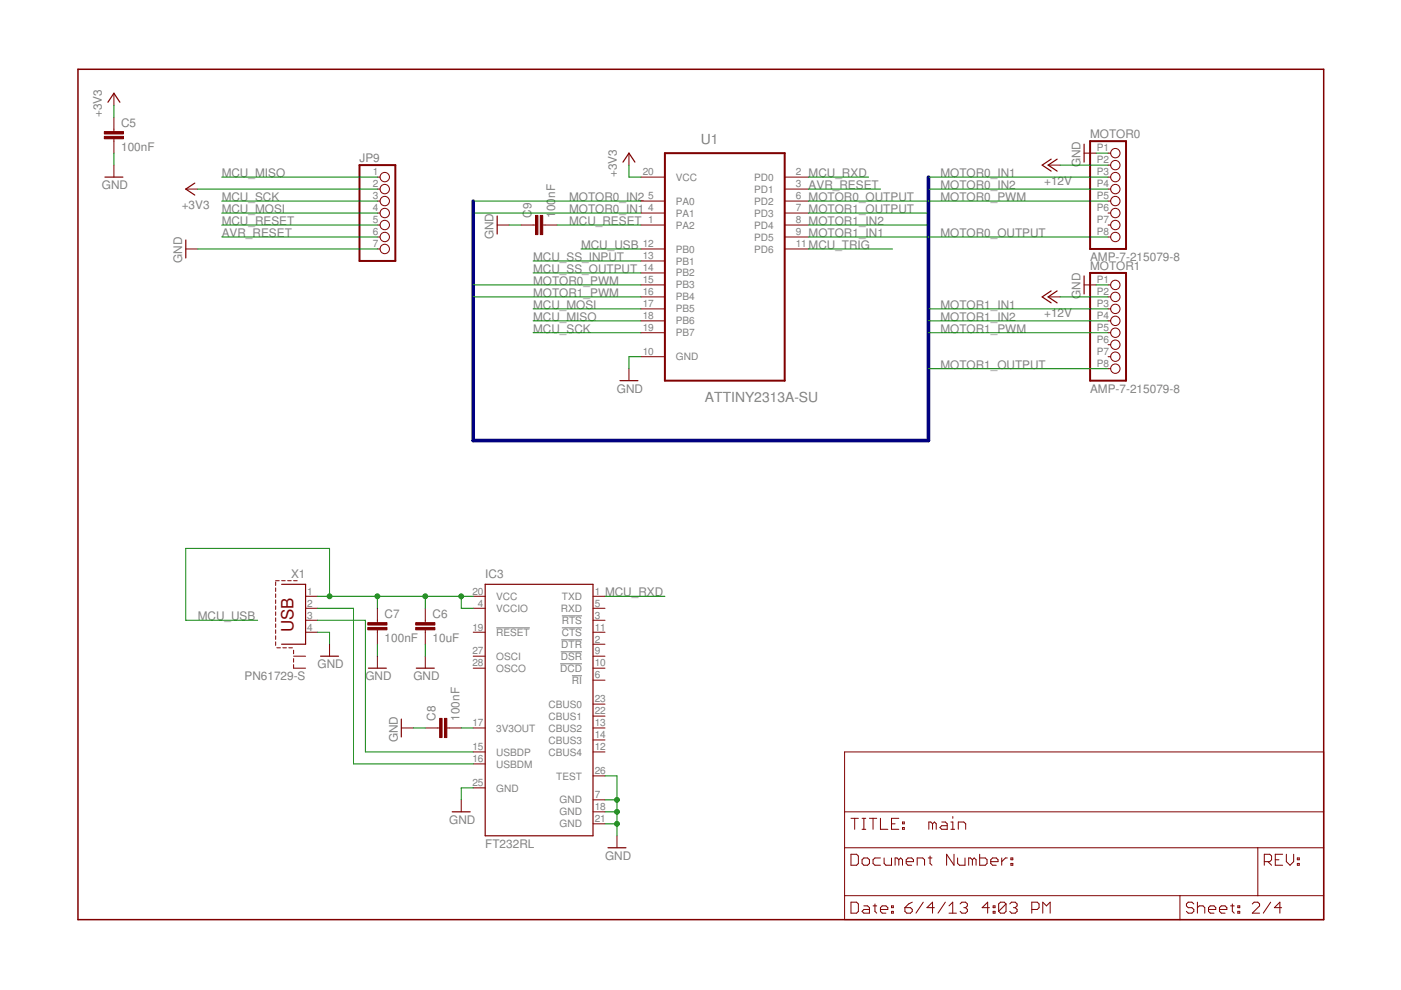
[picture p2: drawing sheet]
<svg xmlns="http://www.w3.org/2000/svg" width="297mm" height="210mm" viewBox="0 0 297 210" stroke-linecap="round" stroke-linejoin="round" font-family="sans-serif">
<path d="M105.2 133.1h7.1M118.9 138.2h4.5M119 135.7h4.4M119.1 130.6h4.3M119.1 133.1h4.3M118.8 140.7h4.6M121.3 143.3h2.1" fill="none" stroke="#808080" stroke-width=".21"/>
<path d="M16.5 14.7h264.1v180.3h-264.1z" fill="none" stroke="#800000" stroke-width=".32"/>
<g fill="none" stroke="#800000" stroke-width=".21">
<path d="M24.2 19.8v2.5M24.2 24.8v3.1M24.2 29.4v3.1M24.2 35v2.5M80 37.5h.6M133.3 32.5v2.5M135.9 37.5h5.1M166.4 37.5h5M222.2 35h2.6M229.8 32.5h2.6M234.9 37.5h.6M234.9 32.5h.6"/>
<path d="M234.9 35h.6M39.4 52.8h2.5M39.4 40.1h2.5M80 42.6h.6M80 45.2h.6M80 47.7h.6M80 52.8h.6M80 40.1h.6M80 50.2h.6M105.4 47.7h2.5M110.5 47.7h3M115.1 47.7h3"/>
<path d="M135.9 42.6h5.1M135.9 45.2h5.1M135.9 47.7h5.1M135.9 52.8h5.1M135.9 55.3h5.1M135.9 57.9h5.1M166.4 42.6h5M166.4 45.2h5M166.4 47.7h5M166.4 52.8h5M166.4 40.1h5M166.4 50.2h5"/>
<path d="M234.9 42.6h.6M234.9 45.2h.6M234.9 47.7h.6M234.9 40.1h.6M234.9 50.2h.6M133.3 78.2v2.5M135.9 60.4h5.1M135.9 62.9h5.1M135.9 65.5h5.1M135.9 68h5.1M135.9 70.5h5.1M135.9 75.6h5.1"/>
<path d="M222.2 62.9h2.6M229.8 60.4h2.6M234.9 60.4h.6M234.9 62.9h.6M234.9 65.5h.6M234.9 68h.6M234.9 70.5h.6M234.9 75.6h.6M234.9 73.1h.6M234.9 78.2h.6M58.4 123.4v.7M58.4 124.7v.7"/>
<path d="M58.4 125.9v.8M58.4 127.2v.8M58.4 128.5v.7M58.4 129.7v.8M58.4 131v.8M58.4 132.3v.7M58.4 133.5v.8M58.4 134.8v.8M58.4 136.1v.7M58.4 123.1h.8M58.7 137.4h.8M59.7 123.1h.8"/>
<path d="M60 137.4h.7M61 123.1h.7M61.2 137.4h.8M62.3 139.1h2.5M62.3 137.9v.7M62.3 139.6v.8M62.3 123.1h.7M64.8 126.4h2.5M64.8 129h2.5M64.8 131.5h2.5M64.8 134h2.5M69.9 136.6v2.5"/>
<path d="M80 129v3M80 133.5v3.1M80 139.1v2.6M90.2 129v3M90.2 133.5v3.1M90.2 139.1v2.6M100.3 126.4h2.6M100.3 139.1h2.6M100.3 129h2.6M100.3 134h2.6M125.7 126.4h2.6M125.7 139.1h2.6"/>
<path d="M125.7 129h2.6M125.7 131.5h2.6M125.7 134h2.6M125.7 136.6h2.6M62.3 140.9v.8h2.5M85.1 154.3h2.5M90.2 154.3h3M94.7 154.3h3.1M100.3 159.4h2.6M100.3 154.3h2.6M100.3 141.7h2.6M125.7 159.4h2.6"/>
<path d="M125.7 154.3h2.6M125.7 141.7h2.6M125.7 144.2h2.6M125.7 149.3h2.6M125.7 151.8h2.6M125.7 156.9h2.6M179.1 159.4h101.5v35.6h-101.5zM97.8 169.6v2.5M100.3 162h2.6M100.3 167h2.6M125.7 172.1h2.6M125.7 174.7h2.6"/>
<path d="M125.7 169.6h2.6M125.7 164.5h2.6M130.8 177.2v2.5M179.1 179.7h101.5M179.1 172.1h101.5M180.4 173.5h1.6M181.2 173.5v2.3M182.8 173.5h.8M182.8 175.8h.8M183.2 173.5v2.3M184.3 173.5h1.6M185.1 173.5v2.3"/>
<path d="M186.7 173.5v2.3h1.5M189 174.7h.8M190.6 173.5h-1.6v2.3h1.6M191.3 175.5h.4v.3h-.4zM191.3 174.3h.4v.4h-.4zM197.7 174.7v1.1M197.7 174.7l-.4-.4h-.4v1.5M197.7 174.7l.4-.4 .4 .4v1.1M199.7 174.3h.7l.4 .4v1.1h-1.1l-.4-.3 .4-.4h1.1M201.6 174.3h.4v1.5M201.6 175.8h.8M202 173.1v.4"/>
<path d="M203.2 175.8v-1.5h1.1l.4 .4v1.1M266.7 179.7v10.2M179.1 189.9h101.5M180.4 181.1h1.2l.4 .4v1.6l-.4 .4h-1.2zM180.4 191.3h1.2l.4 .4v1.5l-.4 .4h-1.2zM182.8 182.3l.4-.4h.7l.4 .4v.8l-.4 .4h-.7l-.4-.4zM183.2 192.1h.7l.4 .3v1.2h-1.1l-.4-.4 .4-.4h1.1M185.1 192.1h.8M185.5 191.7v1.5l.4 .4M186.7 192.8h1.5v-.4l-.4-.3h-.8l-.3 .3v.8l.3 .4h.8M186.7 181.9h-1.2l-.4 .4v.8l.4 .4h1.2M187.5 181.9v1.2l.3 .4h1.2v-1.6"/>
<path d="M189 193.2h.4v.4h-.4zM189 192.1h.4v.3h-.4zM190.6 182.3l-.4-.4h-.4v1.6M190.6 182.3l.4-.4 .3 .4v1.2M190.6 182.3v1.2M191.9 192.4h1.1l.4 .4v.4l-.4 .4h-.7l-.4-.4zM192.1 182.7h1.6v-.4l-.4-.4h-.8l-.4 .4v.8l.4 .4h.8M193.4 191.3l-.8 .4-.7 .7M194.5 183.5v-1.6h1.1l.4 .4v1.2M195.7 191.3l-1.5 2.3M196.8 181.9h.8M197.2 181.5v1.6l.4 .4"/>
<path d="M198.1 192.4h-1.6l1.2-1.1v2.3M200.4 191.3l-1.5 2.3M201.2 193.6h1.6M201.2 192.1l.8-.8v2.3M202.3 181.1v2.4l-1.6-2.4v2.4M203 181.9v1.2l.4 .4h1.2v-1.6M203.6 191.7l.3-.4h.8l.4 .4v.4l-.4 .3M204.3 192.4h.4M204.7 192.4l.4 .4v.4l-.4 .4h-.8l-.3-.4M206.2 182.3l-.4-.4h-.4v1.6M206.2 182.3v1.2M206.2 182.3l.3-.4 .4 .4v1.2"/>
<path d="M207.7 181.1v2.4h1.2l.4-.4v-.8l-.4-.4h-1.2M209.8 192.4h-1.6l1.2-1.1v2.3M210.1 182.7h1.5v-.4l-.4-.4h-.8l-.3 .4v.8l.3 .4h.8M210.6 193.2h.4v.4h-.4zM210.6 192.1h.4v.3h-.4zM212.4 181.9v1.6M213.3 191.7v1.5l-.4 .4h-.8l-.4-.4M213.3 191.7l-.4-.4h-.8l-.4 .4v1.5M213.3 191.7l-1.6 1.5M213.6 181.9h-.4l-.8 .8M214.1 191.7l.4-.4h.7l.4 .4v.4l-.4 .3M214.3 183.1h.4v.4h-.4z"/>
<path d="M214.3 181.9h.4v.4h-.4zM214.9 192.4h.3M215.2 192.4l.4 .4v.4l-.4 .4h-.7l-.4-.4M218.8 192.8h1.1l.4-.4v-.7l-.4-.4h-1.1v2.3M221.1 193.6v-2.3l.8 .8 .8-.8v2.3M250.2 189.9v5.1M253.1 191.7l-.4-.4h-.8l-.4 .4v.4l.4 .3h.8l.4 .4v.4l-.4 .4h-.8l-.4-.4M253.9 192.4l.4-.3h.8l.3 .3v1.2M253.9 191.3v2.3M256.2 192.8h1.6v-.4l-.4-.3h-.8l-.4 .3v.8l.4 .4h.8M258.6 192.8h1.5v-.4l-.4-.3h-.7l-.4 .3v.8l.4 .4h.7M260.9 192.1h.8"/>
<path d="M261.3 191.7v1.5l.4 .4M262.4 193.2h.4v.4h-.4zM262.4 192.1h.4v.3h-.4zM265.5 191.7l.4-.4h.8l.4 .4v.4l-1.6 1.5h1.6M268.1 182.7h1.1l.4-.4v-.8l-.4-.4h-1.1v2.4M268.8 182.7l.8 .8M269.4 191.3l-1.6 2.3M270.4 182.3h.8M271.7 192.4h-1.5l1.2-1.1v2.3M271.9 181.1h-1.5v2.4h1.5M272.7 181.1v1.6l.8 .8 .8-.8v-1.6M275.1 183.1h.4v.4h-.4z"/>
<path d="M275.1 181.9h.4v.4h-.4z"/>
<circle cx="81.6" cy="37.5" r=".99"/>
<circle cx="236.5" cy="35" r=".99"/>
<circle cx="236.5" cy="37.5" r=".99"/>
<circle cx="236.5" cy="32.5" r=".99"/>
<circle cx="81.6" cy="40.1" r=".99"/>
<circle cx="81.6" cy="42.6" r=".99"/>
<circle cx="81.6" cy="50.2" r=".99"/>
<circle cx="81.6" cy="45.2" r=".99"/>
<circle cx="81.6" cy="52.8" r=".99"/>
<circle cx="81.6" cy="47.7" r=".99"/>
<circle cx="236.5" cy="40.1" r=".99"/>
<circle cx="236.5" cy="42.6" r=".99"/>
<circle cx="236.5" cy="45.2" r=".99"/>
<circle cx="236.5" cy="47.7" r=".99"/>
<circle cx="236.5" cy="50.2" r=".99"/>
<circle cx="236.5" cy="60.4" r=".99"/>
<circle cx="236.5" cy="62.9" r=".99"/>
<circle cx="236.5" cy="65.5" r=".99"/>
<circle cx="236.5" cy="68" r=".99"/>
<circle cx="236.5" cy="73.1" r=".99"/>
<circle cx="236.5" cy="75.6" r=".99"/>
<circle cx="236.5" cy="78.2" r=".99"/>
<circle cx="236.5" cy="70.5" r=".99"/>
</g>
<path d="M76.2 35h7.6v20.3h-7.6zM141 32.5h25.4v48.2h-25.4zM231.1 29.9h7.6v22.9h-7.6zM231.1 57.9h7.6v22.8h-7.6z" fill="none" stroke="#800000" stroke-width=".42"/>
<g fill="none" stroke="#800000" stroke-width=".25">
<path d="M22.2 37.5h3.9M22.9 21.7l1.3-1.9 1.2 1.9M41.3 38.8l-1.9 1.3 1.9 1.3M132.1 34.4l1.2-1.9 1.3 1.9M222.9 33.7l-1.9 1.3 1.9 1.3M224.1 33.7l-1.9 1.3 1.9 1.3M229.8 30.6v3.8M39.4 50.9v3.8M105.4 45.8v3.8M229.8 58.5v3.8M222.9 61.7l-1.9 1.2 1.9 1.3M224.1 61.7l-1.9 1.2 1.9 1.3"/>
<path d="M131.4 80.7h3.9M59.7 123.9h5.1v12.7h-5.1M68 139.1h3.8M102.9 123.9h22.8v53.3h-22.8zM78.1 141.7h3.8M85.1 152.5v3.8M88.3 141.7h3.8M95.9 172.1h3.8M128.9 179.7h3.8"/>
</g>
<g fill="#800000" stroke="#800000" stroke-width=".21">
<path d="M22.1 28.9h4.1v.5h-4.1z"/>
<path d="M22.1 27.9h4.1v.5h-4.1z"/>
<path d="M88.1 133h4.1v.5h-4.1z"/>
<path d="M88.1 132h4.1v.5h-4.1z"/>
<path d="M78 133h4v.5h-4z"/>
<path d="M78 132h4v.5h-4z"/>
<path d="M94.2 152.3h.5v4.1h-.5z"/>
<path d="M93.2 152.3h.5v4.1h-.5z"/>
<path d="M114.6 45.7h.5v4h-.5z"/>
<path d="M113.5 45.7h.5v4h-.5z"/>
</g>
<path d="M196.8 37.5v55.9h-96.5v-50.8" fill="none" stroke="#000080" stroke-width=".76"/>
<g fill="none" stroke="#008000" stroke-width=".21">
<path d="M24.2 22.3v2.5M24.2 32.5v2.5M47 37.5h33M133.3 35v2.5h2.6M171.4 37.5h12.7M196.8 37.5h38.1M224.8 35h10.1M232.4 32.5h2.5M41.9 52.8h38.1M41.9 40.1h38.1M47 47.7h33M47 45.2h33"/>
<path d="M47 42.6h33M47 50.2h33M100.3 45.2h35.6M100.3 42.6h35.6M107.9 47.7h2.6M113 55.3h22.9M113 57.9h22.9M118.1 47.7h17.8M123.2 52.8h12.7M171.4 47.7h25.4M171.4 52.8h17.8M171.4 40.1h15.3"/>
<path d="M171.4 45.2h25.4M171.4 42.6h63.5M171.4 50.2h63.5M196.8 40.1h38.1M100.3 60.4h35.6M100.3 62.9h35.6M113 65.5h22.9M113 68h22.9M113 70.5h22.9M135.9 75.6h-2.6v2.6M196.8 65.5h38.1M196.8 68h38.1"/>
<path d="M196.8 70.5h38.1M196.8 78.2h38.1M224.8 62.9h10.1M232.4 60.4h2.5M67.3 134h2.6v2.6M67.3 129h7.7v33h25.3M67.3 131.5h10.2v27.9h22.8M67.3 126.4h33M69.9 126.4v-10.1h-30.5v15.2h15.2M80 126.4v2.6M80 136.6v2.5M90.2 126.4v2.6"/>
<path d="M90.2 136.6v2.5M97.8 126.4v2.6h2.5M128.3 126.4h12.7M87.6 154.3h2.6M97.8 154.3h2.5M100.3 167h-2.5v2.6M128.3 174.7h2.5M128.3 164.5h2.5v12.7M128.3 172.1h2.5M128.3 169.6h2.5"/>
</g>
<g fill="#008000" stroke="#008000" stroke-width=".21">
<circle cx="130.8" cy="174.7" r=".51"/>
<circle cx="130.8" cy="172.1" r=".51"/>
<circle cx="130.8" cy="169.6" r=".51"/>
<circle cx="90.2" cy="126.4" r=".51"/>
<circle cx="80" cy="126.4" r=".51"/>
<circle cx="69.9" cy="126.4" r=".51"/>
<circle cx="97.8" cy="126.4" r=".51"/>
</g>
<text font-size="3.6" fill="#800000" x="62.2" y="134" transform="rotate(-90 62.2 134)">USB</text>
<g font-size="2.9" fill="#808080">
<text x="148.6" y="30.6">U1</text>
<text x="149.5" y="85.3">ATTINY2313A-SU</text>
</g>
<g font-size="2.5" fill="#808080">
<text x="21.6" y="24.9" transform="rotate(-90 21.6 24.9)">+3V3</text>
<text x="25.7" y="27">C5</text>
<text x="231.1" y="29.3">MOTOR0</text>
<text x="25.7" y="32.1">100nF</text>
<text x="76.2" y="34.4">JP9</text>
<text x="229.1" y="35.5" transform="rotate(-90 229.1 35.5)">GND</text>
<text x="21.6" y="40.1">GND</text>
<text x="47" y="37.5">MCU_MISO</text>
<text x="117.7" y="42" transform="rotate(-90 117.7 42)">nF</text>
<text x="130.8" y="37.5" transform="rotate(-90 130.8 37.5)">+3V3</text>
<text x="171.4" y="37.5">MCU_RXD</text>
<text x="171.4" y="40.1">AVR_RESET</text>
<text x="199.4" y="37.5">MOTOR0_IN1</text>
<text x="199.4" y="40.1">MOTOR0_IN2</text>
<text x="221.4" y="39.3">+12V</text>
<text x="38.5" y="44.4">+3V3</text>
<text x="47" y="47.7">MCU_RESET</text>
<text x="47" y="42.6">MCU_SCK</text>
<text x="47" y="45.2">MCU_MOSI</text>
<text x="112.7" y="46.2" transform="rotate(-90 112.7 46.2)">C9</text>
<text x="117.7" y="46.2" transform="rotate(-90 117.7 46.2)">1</text>
<text x="117.7" y="44.8" transform="rotate(-90 117.7 44.8)">00</text>
<text x="120.7" y="47.7">MCU_RESET</text>
<text x="120.7" y="45.2">MOTOR0_IN1</text>
<text x="120.7" y="42.6">MOTOR0_IN2</text>
<text x="171.4" y="47.7">MOTOR1_IN2</text>
<text x="171.4" y="42.6">MOTOR0_OUTPUT</text>
<text x="171.4" y="45.2">MOTOR1_OUTPUT</text>
<text x="199.4" y="42.6">MOTOR0_PWM</text>
<text x="47" y="50.2">AVR_RESET</text>
<text x="104.7" y="50.7" transform="rotate(-90 104.7 50.7)">GND</text>
<text x="123.2" y="52.8">MCU_USB</text>
<text x="171.4" y="50.2">MOTOR1_IN1</text>
<text x="171.4" y="52.8">MCU_TRIG</text>
<text x="199.4" y="50.2">MOTOR0_OUTPUT</text>
<text x="38.6" y="55.8" transform="rotate(-90 38.6 55.8)">GND</text>
<text x="113" y="55.3">MCU_SS_INPUT</text>
<text x="113" y="57.9">MCU_SS_OUTPUT</text>
<text x="231.1" y="55.3">AMP-7-215079-8</text>
<text x="231.1" y="57.2">MOTOR1</text>
<text x="113" y="60.4">MOTOR0_PWM</text>
<text x="113" y="62.9">MOTOR1_PWM</text>
<text x="113" y="65.5">MCU_MOSI</text>
<text x="199.4" y="65.5">MOTOR1_IN1</text>
<text x="229.1" y="63.4" transform="rotate(-90 229.1 63.4)">GND</text>
<text x="113" y="70.6">MCU_SCK</text>
<text x="113" y="68">MCU_MISO</text>
<text x="199.4" y="68">MOTOR1_IN2</text>
<text x="199.4" y="70.6">MOTOR1_PWM</text>
<text x="221.4" y="67.3">+12V</text>
<text x="130.8" y="83.3">GND</text>
<text x="199.4" y="78.2">MOTOR1_OUTPUT</text>
<text x="231.1" y="83.3">AMP-7-215079-8</text>
<text x="61.7" y="122.6">X1</text>
<text x="102.9" y="122.6">IC3</text>
<text x="41.9" y="131.5">MCU_USB</text>
<text x="81.5" y="131.1">C7</text>
<text x="91.7" y="131.1">C6</text>
<text x="128.3" y="126.4">MCU_RXD</text>
<text x="81.5" y="136.2">100nF</text>
<text x="91.7" y="136.2">10uF</text>
<text x="67.3" y="141.7">GND</text>
<text x="51.8" y="144.2">PN61729-S</text>
<text x="77.5" y="144.2">GND</text>
<text x="87.6" y="144.2">GND</text>
<text x="92.3" y="152.8" transform="rotate(-90 92.3 152.8)">C8</text>
<text x="97.4" y="152.8" transform="rotate(-90 97.4 152.8)">100nF</text>
<text x="84.3" y="157.4" transform="rotate(-90 84.3 157.4)">GND</text>
<text x="95.3" y="174.7">GND</text>
<text x="102.9" y="179.8">FT232RL</text>
<text x="128.3" y="182.3">GND</text>
</g>
<g font-size="2.1" fill="#808080">
<text x="232.5" y="32.1">P1</text>
<text x="232.5" y="34.7">P2</text>
<text x="79" y="37.2">1</text>
<text x="79" y="39.7">2</text>
<text x="136.3" y="37.2">20</text>
<text x="143.3" y="38.3">VCC</text>
<text x="159.9" y="38.3">PD0</text>
<text x="159.9" y="40.8">PD1</text>
<text x="168.7" y="37.2">2</text>
<text x="168.7" y="39.7">3</text>
<text x="232.5" y="37.2">P3</text>
<text x="232.5" y="39.7">P4</text>
<text x="79" y="42.3">3</text>
<text x="79" y="44.8">4</text>
<text x="79" y="47.3">5</text>
<text x="137.4" y="42.3">5</text>
<text x="137.4" y="44.8">4</text>
<text x="137.4" y="47.3">1</text>
<text x="143.3" y="43.4">PA0</text>
<text x="143.3" y="45.9">PA1</text>
<text x="159.9" y="43.4">PD2</text>
<text x="159.9" y="45.9">PD3</text>
<text x="168.7" y="42.3">6</text>
<text x="168.7" y="44.8">7</text>
<text x="168.7" y="47.3">8</text>
<text x="232.5" y="42.3">P5</text>
<text x="232.5" y="44.8">P6</text>
<text x="232.5" y="47.3">P7</text>
<text x="79" y="49.9">6</text>
<text x="79" y="52.4">7</text>
<text x="136.3" y="52.4">12</text>
<text x="143.3" y="48.5">PA2</text>
<text x="143.3" y="53.5">PB0</text>
<text x="159.9" y="48.5">PD4</text>
<text x="159.9" y="51">PD5</text>
<text x="159.9" y="53.5">PD6</text>
<text x="168.7" y="49.9">9</text>
<text x="168.7" y="52.4">11</text>
<text x="232.5" y="49.9">P8</text>
<text x="136.3" y="55">13</text>
<text x="136.3" y="57.5">14</text>
<text x="143.3" y="56.1">PB1</text>
<text x="143.3" y="58.6">PB2</text>
<text x="136.3" y="60">15</text>
<text x="136.3" y="62.6">16</text>
<text x="136.3" y="65.1">17</text>
<text x="143.3" y="61.2">PB3</text>
<text x="143.3" y="63.7">PB4</text>
<text x="232.5" y="60">P1</text>
<text x="232.5" y="62.6">P2</text>
<text x="232.5" y="65.1">P3</text>
<text x="136.3" y="67.7">18</text>
<text x="136.3" y="70.2">19</text>
<text x="143.3" y="66.2">PB5</text>
<text x="143.3" y="68.8">PB6</text>
<text x="143.3" y="71.3">PB7</text>
<text x="232.5" y="67.7">P4</text>
<text x="232.5" y="70.2">P5</text>
<text x="136.3" y="75.3">10</text>
<text x="143.3" y="76.4">GND</text>
<text x="232.5" y="72.7">P6</text>
<text x="232.5" y="75.3">P7</text>
<text x="232.5" y="77.8">P8</text>
<text x="65.1" y="126.1">1</text>
<text x="65.1" y="128.6">2</text>
<text x="65.1" y="131.1">3</text>
<text x="100.1" y="126.1">20</text>
<text x="101.3" y="128.6">4</text>
<text x="105.2" y="127.2">VCC</text>
<text x="105.2" y="129.7">VCCIO</text>
<text x="118.9" y="129.7">RXD</text>
<text x="119.1" y="127.2">TXD</text>
<text x="126.1" y="126.1">1</text>
<text x="126.1" y="128.6">5</text>
<text x="126.1" y="131.1">3</text>
<text x="65.1" y="133.7">4</text>
<text x="100.1" y="133.7">19</text>
<text x="105.2" y="134.8">RESET</text>
<text x="119" y="137.3">DTR</text>
<text x="119.1" y="132.3">RTS</text>
<text x="119.1" y="134.8">CTS</text>
<text x="126.1" y="133.7">11</text>
<text x="126.1" y="136.2">2</text>
<text x="100.1" y="141.3">28</text>
<text x="100.1" y="138.8">27</text>
<text x="105.2" y="142.4">OSCO</text>
<text x="105.2" y="139.9">OSCI</text>
<text x="118.8" y="142.4">DCD</text>
<text x="118.9" y="139.9">DSR</text>
<text x="126.1" y="138.8">9</text>
<text x="126.1" y="141.3">10</text>
<text x="126.1" y="143.8">6</text>
<text x="121.3" y="145">RI</text>
<text x="126.1" y="148.9">23</text>
<text x="100.1" y="154">17</text>
<text x="105.2" y="155.1">3V3OUT</text>
<text x="116.3" y="150">CBUS0</text>
<text x="116.3" y="152.6">CBUS1</text>
<text x="116.3" y="155.1">CBUS2</text>
<text x="126.1" y="151.5">22</text>
<text x="126.1" y="154">13</text>
<text x="100.1" y="159.1">15</text>
<text x="100.1" y="161.6">16</text>
<text x="105.2" y="160.2">USBDP</text>
<text x="116.3" y="157.7">CBUS3</text>
<text x="116.3" y="160.2">CBUS4</text>
<text x="126.1" y="156.5">14</text>
<text x="126.1" y="159.1">12</text>
<text x="100.1" y="166.7">25</text>
<text x="105.2" y="162.7">USBDM</text>
<text x="105.2" y="167.8">GND</text>
<text x="117.9" y="165.3">TEST</text>
<text x="126.1" y="164.2">26</text>
<text x="118.6" y="170.4">GND</text>
<text x="118.6" y="172.9">GND</text>
<text x="126.1" y="169.2">7</text>
<text x="126.1" y="171.8">18</text>
<text x="118.6" y="175.4">GND</text>
<text x="126.1" y="174.3">21</text>
</g>
</svg>
